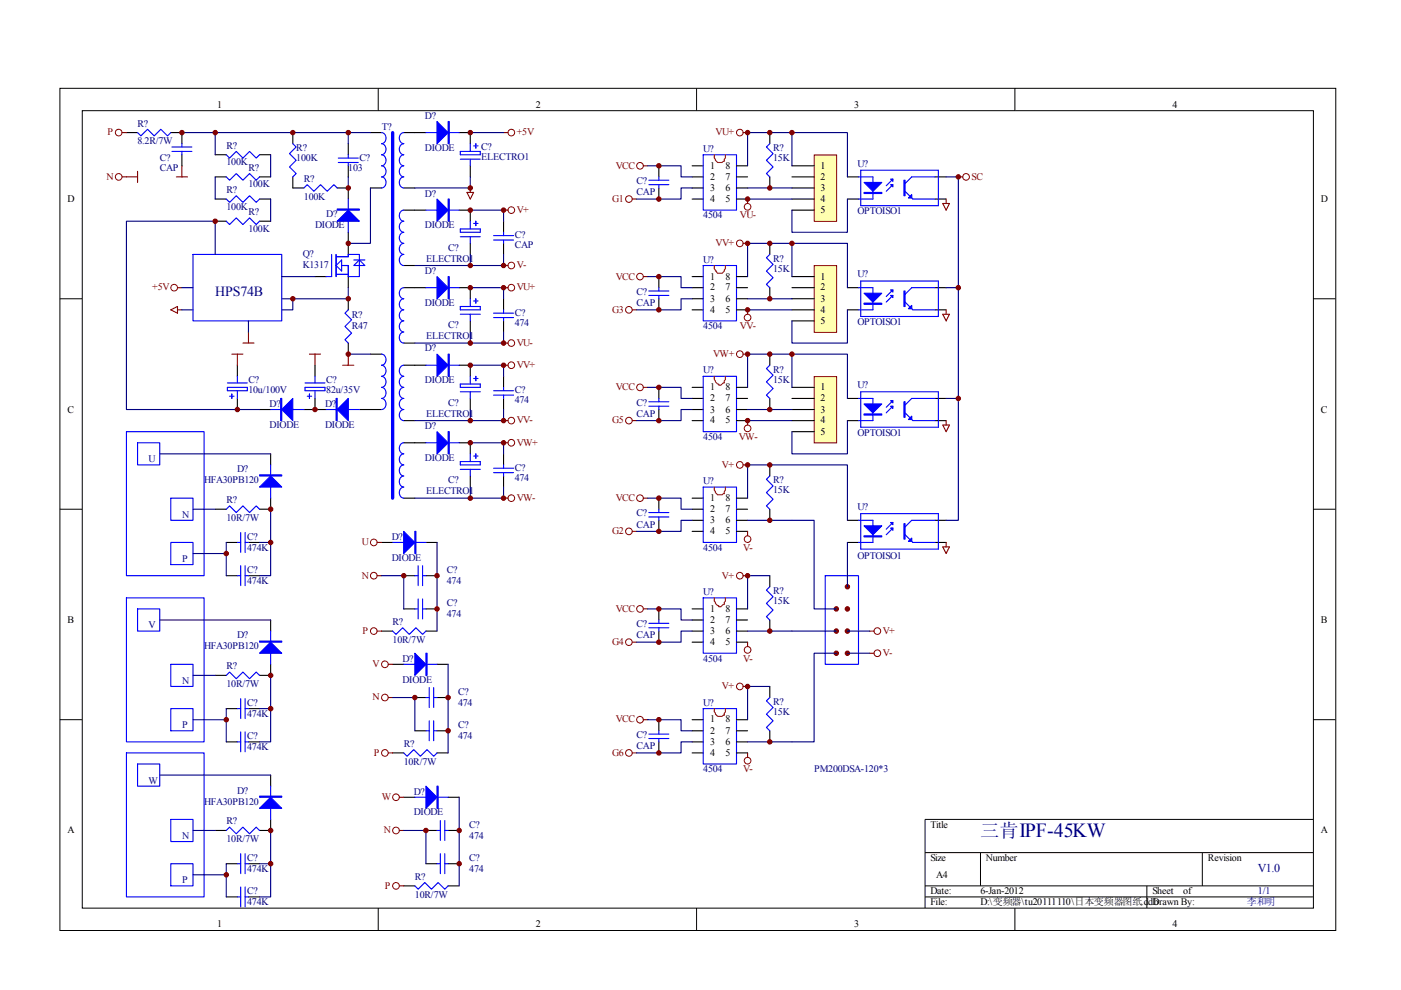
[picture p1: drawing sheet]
<svg xmlns="http://www.w3.org/2000/svg" width="297mm" height="210mm" viewBox="0 0 297 210" stroke-linecap="round" stroke-linejoin="round" font-family="sans-serif">
<g fill="none" stroke="#000" stroke-width=".21">
<path d="M12.7 18.7h270.5v178.6h-270.5zM80.2 18.7v4.7M147.7 18.7v4.7M215.2 18.7v4.7M17.4 23.5h261.1v169h-261.1zM12.7 63.3h4.7M278.4 63.3h4.7M12.7 108h4.7M278.4 108h4.7M12.7 152.6h4.7M278.4 152.6h4.7M278.4 173.7h-82.3v18.8"/>
<path d="M80.2 192.5v4.7M147.7 192.5v4.7M196.1 180.8h82.3M196.1 187.8h82.3M196.1 190.2h82.3M207.9 180.8v7M215.2 192.5v4.7M243.2 187.8v4.7M254.9 180.8v7"/>
</g>
<g fill="none" stroke="#000" stroke-width=".23">
<path d="M26.8 28.1h2.4M36.2 28.1h2.4v2.4M38.6 32.8v2.4M45.6 32.8h2.4M45.6 37.5h2.4M55 32.8h2.4M55 37.5h2.4M62.1 37.5v2.4h2.3M62.1 28.1v2.4M71.5 39.9h2.3v2.3M73.8 30.5v2.3M73.8 35.2v2.3"/>
<path d="M78.5 28.1h2.4M78.5 39.9h2.4M85.6 28.1h4.7M85.6 39.9h2.4M97.4 28.1h2.3v2.4M99.7 35.2v2.3M139.7 35.2v2.3M139.7 39.9v2.3M146.7 39.9h2.4M146.7 37.5h2.4M146.7 35.2h2.4M156.2 39.9h2.3"/>
<path d="M156.2 37.5h2.3M156.2 35.2h2.3M45.6 42.2h2.4M45.6 46.9h2.4M55 42.2h2.4M55 46.9h2.4M66.8 58.6h2.3M73.8 49.3v4.6M73.8 58.6v2.4M85.6 44.6h4.7M85.6 56.3h2.4M97.4 44.6h2.3v2.3"/>
<path d="M99.7 51.6v2.3M106.8 46.9v2.4M106.8 51.6v2.3M146.7 42.2h2.4M156.2 42.2h2.3M50.3 77.4v2.4M66.8 77.4v2.4M73.8 63.3v2.4M73.8 72.7v2.4M78.5 75.1h2.4M85.6 61h4.7M85.6 77.4h4.7"/>
<path d="M85.6 72.7h2.4M97.4 61h2.3v2.3M97.4 77.4h2.3v2.4M99.7 68v2.4M106.8 63.3v2.4M106.8 68v2.4M106.8 79.8v2.3M50.3 84.5v2.3M55 86.8h2.4M64.4 86.8h4.7M66.8 84.5v2.3M76.2 86.8h4.7"/>
<path d="M85.6 93.9h4.7M85.6 89.2h2.4M97.4 93.9h2.3v2.3M99.7 84.5v2.3M106.8 84.5v2.3M106.8 96.2v2.4M85.6 105.6h2.4M99.7 100.9v2.4M106.8 100.9v2.4"/>
</g>
<g fill="none" stroke="#00f" stroke-width=".23">
<path d="M29.2 28.1l.7 .7 1.4-1.4 1.4 1.4 1.4-1.4 1.4 1.4 .7-.7M36.4 31.2h4.3M36.4 32.1h4.3M38.6 30.5v.7M38.6 32.1v.7M48 32.8l.7 .7 1.4-1.4 1.4 1.4 1.4-1.4 1.4 1.4 .7-.7M48 37.5l.7 .7 1.4-1.4 1.4 1.4 1.4-1.4 1.4 1.4 .7-.7M62.1 30.5l.7 .7-1.4 1.4 1.4 1.4-1.4 1.4 1.4 1.4-.7 .7M64.4 39.9l.7-.7 1.5 1.4 1.4-1.4 1.4 1.4 1.4-1.4 .7 .7M71.7 33.5h4.3M71.7 34.5h4.3M73.8 32.8v.7"/>
<path d="M73.8 34.5v.7M80.9 28.1a1.2 1.2 0 0 1 .9 1.2 1.2 1.2 0 0 1-.9 1.2 1.2 1.2 0 0 1 .9 1.1 1.2 1.2 0 0 1-.9 1.2 1.2 1.2 0 0 1 .9 1.2 1.2 1.2 0 0 1-.9 1.2 1.2 1.2 0 0 1 .9 1.1 1.2 1.2 0 0 1-.9 1.2 1.2 1.2 0 0 1 .9 1.2 1.2 1.2 0 0 1-.9 1.2M85.6 28.1a1.2 1.2 0 0 0-.9 1.2 1.2 1.2 0 0 0 .9 1.2 1.21 1.21 0 0 0-.9 1.1 1.21 1.21 0 0 0 .9 1.2 1.2 1.2 0 0 0-.9 1.2 1.2 1.2 0 0 0 .9 1.2 1.2 1.2 0 0 0-.9 1.1 1.2 1.2 0 0 0 .9 1.2 1.2 1.2 0 0 0-.9 1.2 1.2 1.2 0 0 0 .9 1.2M90.3 28.1h7.1M97.6 32.1h4.2v.7h-4.2zM97.6 33.7h4.2M99.7 30.5v1.6M99.7 33.7v1.5M100.4 30.9h1M100.9 30.5v.9M137.6 39.2h4.2M137.6 38.2h4.2"/>
<path d="M139.7 37.5v.7M139.7 39.2v.7M149.1 32.8h7.1v11.8h-7.1zM40.9 53.9h18.8v14.1h-18.8zM48 42.2l.7 .7 1.4-1.4 1.4 1.4 1.4-1.4 1.4 1.4 .7-.7M48 46.9l.7 .7 1.4-1.4 1.4 1.4 1.4-1.4 1.4 1.4 .7-.7M70.3 53.9v4.7h-1.2M71.3 54.4h2.5v-.5h2.4v4.7h-2.4v-2.3h-1.4M71.3 53.9v4.7M71.3 58.2h2.5M71.3 56.3l1.1-1.2v2.4zM73.8 42.2v7.1"/>
<path d="M75 56.3l1.2-1.2 1.2 1.2zM75 55.1h2.4M85.6 44.6a1.2 1.2 0 0 0-.9 1.1 1.2 1.2 0 0 0 .9 1.2 1.21 1.21 0 0 0-.9 1.2 1.21 1.21 0 0 0 .9 1.2 1.2 1.2 0 0 0-.9 1.1 1.2 1.2 0 0 0 .9 1.2 1.2 1.2 0 0 0-.9 1.2 1.2 1.2 0 0 0 .9 1.1 1.2 1.2 0 0 0-.9 1.2 1.2 1.2 0 0 0 .9 1.2M90.3 44.6h7.1M97.6 48.5h4.2v.8h-4.2zM97.6 50.2h4.2M99.7 46.9v1.6M99.7 50.2v1.4M100.4 47.4h1M100.9 46.9v.9M104.6 50h4.3M104.6 50.9h4.3"/>
<path d="M106.8 49.3v.7M106.8 50.9v.7M50.3 79.8v1.4M66.8 79.8v1.4M73.8 65.7l-.7 .7 1.4 1.4-1.4 1.4 1.4 1.4-1.4 1.4 .7 .7M80.9 75.1a1.2 1.2 0 0 1 .9 1.2 1.2 1.2 0 0 1-.9 1.1 1.2 1.2 0 0 1 .9 1.2 1.2 1.2 0 0 1-.9 1.2 1.2 1.2 0 0 1 .9 1.2 1.2 1.2 0 0 1-.9 1.1 1.2 1.2 0 0 1 .9 1.2 1.2 1.2 0 0 1-.9 1.2 1.2 1.2 0 0 1 .9 1.2 1.2 1.2 0 0 1-.9 1.1M85.6 65.7a1.2 1.2 0 0 0-.9 1.2 1.2 1.2 0 0 0 .9 1.1 1.2 1.2 0 0 0-.9 1.2 1.2 1.2 0 0 0 .9 1.2 1.2 1.2 0 0 0-.9 1.2 1.2 1.2 0 0 0 .9 1.1M85.6 61a1.2 1.2 0 0 0-.9 1.2 1.2 1.2 0 0 0 .9 1.1 1.2 1.2 0 0 0-.9 1.2 1.2 1.2 0 0 0 .9 1.2M85.6 77.4a1.21 1.21 0 0 0-.9 1.2 1.21 1.21 0 0 0 .9 1.2 1.2 1.2 0 0 0-.9 1.2 1.2 1.2 0 0 0 .9 1.1 1.2 1.2 0 0 0-.9 1.2 1.2 1.2 0 0 0 .9 1.2 1.2 1.2 0 0 0-.9 1.2 1.2 1.2 0 0 0 .9 1.1 1.2 1.2 0 0 0-.9 1.2 1.2 1.2 0 0 0 .9 1.2M90.3 61h7.1M90.3 77.4h7.1M97.6 65h4.2v.7h-4.2z"/>
<path d="M97.6 66.6h4.2M99.7 63.3v1.7M99.7 66.6v1.4M99.7 79.8v1.6M100.4 63.8h1M100.9 63.3v1M100.9 79.8v.9M104.6 66.4h4.3M104.6 67.3h4.3M106.8 65.7v.7M106.8 67.3v.7M48.2 81.2h4.2"/>
<path d="M48.2 82.1h4.2v.7h-4.2zM48.7 84h.9M49.1 83.5v1M50.3 82.8v1.7M57.4 86.8h7M64.7 82.1h4.2v.7h-4.2zM64.7 81.2h4.2M65.1 84h1M65.6 83.5v1M66.8 82.8v1.7M69.1 86.8h7.1M85.6 96.2a1.2 1.2 0 0 0-.9 1.2 1.2 1.2 0 0 0 .9 1.2 1.2 1.2 0 0 0-.9 1.1 1.2 1.2 0 0 0 .9 1.2 1.2 1.2 0 0 0-.9 1.2 1.2 1.2 0 0 0 .9 1.2 1.2 1.2 0 0 0-.9 1.1 1.2 1.2 0 0 0 .9 1.2"/>
<path d="M85.6 93.9a1.2 1.2 0 0 0-.9 1.2 1.2 1.2 0 0 0 .9 1.1M90.3 93.9h7.1M97.6 81.4h4.2v.7h-4.2zM97.6 97.9h4.2v.7h-4.2zM97.6 83.1h4.2M97.6 99.5h4.2M99.7 83.1v1.4M99.7 96.2v1.7M99.7 99.5v1.4M100.4 80.3h1M100.4 96.7h1M100.9 96.2v1"/>
<path d="M104.6 82.8h4.3M104.6 99.3h4.3M104.6 83.8h4.3M106.8 82.1v.7M106.8 83.8v.7M106.8 98.6v.7M104.6 100.2h4.3M106.8 100.2v.7"/>
</g>
<g fill="#00f" stroke="#00f" stroke-width=".23">
<path d="M71.5 46.9l2.3-2.3 2.4 2.3z"/>
<path d="M71.5 86.8l2.3-2.3v4.7z"/>
<path d="M62.1 84.5v4.7l-2.4-2.4z"/>
<path d="M92.7 25.8l2.3 2.3-2.3 2.4z"/>
<path d="M92.7 42.2l2.3 2.4-2.3 2.3z"/>
<path d="M92.7 58.6l2.3 2.4-2.3 2.3z"/>
<path d="M92.7 75.1l2.3 2.3-2.3 2.4z"/>
<path d="M92.7 91.5l2.3 2.4-2.3 2.3z"/>
<path d="M71.5 44.3h4.7v.3h-4.7z" fill-rule="evenodd"/>
<path d="M71.3 84.5h.2v4.7h-.2z" fill-rule="evenodd"/>
<path d="M59.5 84.5h.2v4.7h-.2z" fill-rule="evenodd"/>
<path d="M95 25.8h.2v4.7h-.2z" fill-rule="evenodd"/>
<path d="M95 42.2h.2v4.7h-.2z" fill-rule="evenodd"/>
<path d="M95 58.6h.2v4.7h-.2z" fill-rule="evenodd"/>
<path d="M95 75.1h.2v4.7h-.2z" fill-rule="evenodd"/>
<path d="M95 91.5h.2v4.7h-.2z" fill-rule="evenodd"/>
</g>
<g fill="none" stroke="#800000" stroke-width=".21">
<circle cx="25.2" cy="37.5" r=".71"/>
<circle cx="25.2" cy="28.1" r=".71"/>
<circle cx="108.4" cy="28.1" r=".7"/>
<circle cx="135.7" cy="35.2" r=".71"/>
<circle cx="108.4" cy="44.6" r=".7"/>
<circle cx="108.4" cy="56.3" r=".7"/>
<circle cx="133.3" cy="42.2" r=".7"/>
<circle cx="36.9" cy="61" r=".71"/>
<circle cx="108.4" cy="72.7" r=".7"/>
<circle cx="108.4" cy="77.4" r=".7"/>
<circle cx="108.4" cy="61" r=".7"/>
<circle cx="108.4" cy="93.9" r=".7"/>
<circle cx="108.4" cy="89.2" r=".7"/>
<circle cx="108.4" cy="105.6" r=".7"/>
</g>
<g fill="none" stroke="#800000" stroke-width=".23">
<path d="M25.9 28.1h.9M25.9 37.5h3.3M29.2 36.3v2.4M37.4 37.5h2.3M38.6 35.2v2.3M99.7 39.9v.9M106.8 28.1h.9M136.4 35.2h.9M99 40.8h1.4l-.7 1.4zM106.8 44.6h.9M106.8 56.3h.9M134 42.2h1"/>
<path d="M36.2 65.7l1.4-.7v1.4zM37.6 65.7h1M37.6 61h1M49.1 75.1h2.4M50.3 75.1v2.3M51.5 72.7h2.4M52.7 70.4v2.3M65.6 75.1h2.4M66.8 75.1v2.3M72.7 77.4h2.3M73.8 75.1v2.3M106.8 77.4h.9"/>
<path d="M106.8 72.7h.9M106.8 61h.9M106.8 89.2h.9M106.8 93.9h.9M106.8 105.6h.9"/>
</g>
<g fill="none" stroke="#000080" stroke-width=".23">
<path d="M38.6 28.1h39.9M45.6 28.1v4.7M45.6 37.5v4.7M57.4 32.8v4.7M73.8 28.1v2.4M73.8 37.5v2.4M78.5 39.9v11.7h-4.7M99.7 37.5v2.4h-11.7M99.7 28.1h7.1M137.3 35.2h7.1v2.3h2.3M146.7 39.9h-2.3v2.3h-9.4M45.6 53.9v-7h-18.8v39.9h28.2"/>
<path d="M57.4 42.2v4.7M59.7 58.6h7.1M99.7 44.6h7.1v2.3M99.7 53.9v2.4M106.8 53.9v2.4h-18.8M38.6 61h2.3M38.6 65.7h2.3M52.7 68v2.4M62.1 63.3v2.4h-2.4M73.8 61v2.3h-14.1M73.8 75.1h4.7M99.7 77.4h7.1v2.4"/>
<path d="M99.7 61h7.1v2.3M99.7 70.4v2.3M106.8 70.4v2.3h-18.8M99.7 93.9h7.1v2.3M99.7 86.8v2.4M106.8 86.8v2.4h-18.8M99.7 103.3v2.3M106.8 103.3v2.3h-18.8"/>
</g>
<g fill="#800000" stroke="#800000" stroke-width=".21">
<circle cx="38.6" cy="28.1" r=".47"/>
<circle cx="62.1" cy="28.1" r=".47"/>
<circle cx="73.8" cy="28.1" r=".47"/>
<circle cx="73.8" cy="39.9" r=".47"/>
<circle cx="73.8" cy="51.6" r=".47"/>
<circle cx="73.8" cy="63.3" r=".47"/>
<circle cx="62.1" cy="63.3" r=".47"/>
<circle cx="45.6" cy="28.1" r=".47"/>
<circle cx="45.6" cy="46.9" r=".47"/>
<circle cx="66.8" cy="86.8" r=".47"/>
<circle cx="50.3" cy="86.8" r=".47"/>
<circle cx="73.8" cy="75.1" r=".47"/>
<circle cx="99.7" cy="28.1" r=".47"/>
<circle cx="99.7" cy="39.9" r=".47"/>
<circle cx="106.8" cy="105.6" r=".47"/>
<circle cx="106.8" cy="93.9" r=".47"/>
<circle cx="99.7" cy="93.9" r=".47"/>
<circle cx="99.7" cy="105.6" r=".47"/>
<circle cx="106.8" cy="89.2" r=".47"/>
<circle cx="106.8" cy="77.4" r=".47"/>
<circle cx="99.7" cy="77.4" r=".47"/>
<circle cx="99.7" cy="89.2" r=".47"/>
<circle cx="106.8" cy="72.7" r=".47"/>
<circle cx="106.8" cy="61" r=".47"/>
<circle cx="99.7" cy="61" r=".47"/>
<circle cx="99.7" cy="44.6" r=".47"/>
<circle cx="106.8" cy="44.6" r=".47"/>
<circle cx="106.8" cy="56.3" r=".47"/>
<circle cx="99.7" cy="56.3" r=".47"/>
<circle cx="99.7" cy="72.7" r=".47"/>
<circle cx="139.7" cy="35.2" r=".47"/>
<circle cx="139.7" cy="42.2" r=".47"/>
</g>
<path d="M83.2 28.1v77.5" fill="none" stroke="#00f" stroke-width=".71"/>
<path d="M151.4 32.8v.7l.3 .2a1 1 0 0 0 1.6 .5h.3v-.5l.2-.2v-.7" fill="none" stroke="#f00" stroke-width=".23"/>
<path d="M172.7 32.9h4.7v14h-4.7z" fill="#ffffb0"/>
<g fill="none" stroke="#800000" stroke-width=".21">
<path d="M172.6 32.9h4.8v14h-4.8z"/>
<circle cx="156.9" cy="28.1" r=".7"/>
<circle cx="135.7" cy="58.6" r=".71"/>
<circle cx="158.5" cy="43.9" r=".7"/>
<circle cx="133.3" cy="65.7" r=".71"/>
</g>
<g fill="none" stroke="#000" stroke-width=".23">
<path d="M163.2 28.1v2.4M163.2 37.5v2.4M167.9 35.2h4.7M167.9 37.5h4.7M167.9 39.9h4.7M179.7 37.5h2.3M198.2 37.5h2.4M139.7 58.6v2.4M146.7 58.6h2.4M156.2 58.6h2.3M167.9 42.2h4.7M167.9 44.6h4.7"/>
<path d="M179.7 42.2h2.3M198.2 42.2h2.4M139.7 63.3v2.4M146.7 61h2.4M146.7 63.3h2.4M146.7 65.7h2.4M156.2 61h2.3M156.2 63.3h2.3M156.2 65.7h2.3"/>
</g>
<path d="M163.2 30.5l-.7 .7 1.4 1.4-1.4 1.4 1.4 1.4-1.4 1.4 .7 .7M182 37.5h3.1v4.7h-3.1M182.5 36.1h16.5v7.5h-16.5zM189.3 39.2l-1.4 1.4M189.3 38l-1.4 1.4M198.2 37.5h-4.9l-1.4 1.4M149.1 56.3h7.1v11.7h-7.1zM191.9 40.6l1.6 1.6h4.7M137.6 62.6h4.2M137.6 61.7h4.2M139.7 61v.7M139.7 62.6v.7" fill="none" stroke="#00f" stroke-width=".23"/>
<g fill="#00f" stroke="#00f" stroke-width=".23">
<path d="M183.2 38.7h3.8l-1.9 1.9z"/>
<path d="M188.8 38h.5v.4z"/>
<path d="M188.8 39.2h.5v.4z"/>
<path d="M192.6 42l.7-.7v.7z"/>
<path d="M183.2 40.8h3.8v.2h-3.8z" fill-rule="evenodd"/>
<path d="M191.7 38.2h.2v3.3h-.2z" fill-rule="evenodd"/>
</g>
<path d="M158.5 35.2v-7.1h9.4v7.1M158.5 39.9h9.4M167.9 28.1h11.8v9.4M137.3 58.6h7.1v2.4h2.3M158.5 42.2h9.4M179.7 42.2v7.1h-11.8v-4.7M146.7 63.3h-2.3v2.4h-9.4" fill="none" stroke="#000080" stroke-width=".23"/>
<g fill="#800000" stroke="#800000" stroke-width=".21">
<circle cx="163.2" cy="28.1" r=".47"/>
<circle cx="167.9" cy="28.1" r=".47"/>
<circle cx="163.2" cy="39.9" r=".47"/>
<circle cx="158.5" cy="28.1" r=".47"/>
<circle cx="158.5" cy="42.2" r=".47"/>
</g>
<path d="M157.6 28.1h.9M136.4 58.6h.9M158.5 42.2v.9M134 65.7h1" fill="none" stroke="#800000" stroke-width=".23"/>
<path d="M151.4 56.3v.7l.3 .5h.2v.2a1 1 0 0 0 1.7-.5l.2-.2v-.7" fill="none" stroke="#f00" stroke-width=".23"/>
<path d="M172.7 56.4h4.7v14.1h-4.7z" fill="#ffffb0"/>
<g fill="none" stroke="#800000" stroke-width=".21">
<path d="M172.6 56.3h4.8v14.2h-4.8z"/>
<circle cx="156.9" cy="51.6" r=".71"/>
<circle cx="158.5" cy="67.3" r=".7"/>
<circle cx="133.3" cy="89.2" r=".7"/>
<circle cx="135.7" cy="82.1" r=".71"/>
</g>
<g fill="none" stroke="#000" stroke-width=".23">
<path d="M163.2 51.6v2.3M167.9 58.6h4.7M163.2 61v2.3M167.9 61h4.7M167.9 63.3h4.7M167.9 65.7h4.7M167.9 68h4.7M179.7 61h2.3M179.7 65.7h2.3M198.2 61h2.4M198.2 65.7h2.4M139.7 82.1v2.4"/>
<path d="M139.7 86.8v2.4M146.7 82.1h2.4M146.7 84.5h2.4M146.7 86.8h2.4M146.7 89.2h2.4M156.2 82.1h2.3M156.2 84.5h2.3M156.2 86.8h2.3M156.2 89.2h2.3"/>
</g>
<path d="M163.2 53.9l-.7 .8 1.4 1.4-1.4 1.4 1.4 1.4-1.4 1.4 .7 .7M182.5 59.6h16.5v7.5h-16.5zM149.1 79.8h7.1v11.7h-7.1zM182 61h3.1v4.7h-3.1M189.3 62.6l-1.4 1.4M189.3 61.5l-1.4 1.4M191.9 64l1.6 1.7h4.7M198.2 61h-4.9l-1.4 1.4M137.6 86.1h4.2M137.6 85.2h4.2M139.7 84.5v.7M139.7 86.1v.7" fill="none" stroke="#00f" stroke-width=".23"/>
<g fill="#00f" stroke="#00f" stroke-width=".23">
<path d="M183.2 62.2h3.8l-1.9 1.8z"/>
<path d="M188.8 61.5h.5v.4z"/>
<path d="M188.8 62.6h.5v.5z"/>
<path d="M193.3 64.8v.7h-.7z"/>
<path d="M183.2 64.3h3.8v.2h-3.8z" fill-rule="evenodd"/>
<path d="M191.7 61.7h.2v3.3h-.2z" fill-rule="evenodd"/>
</g>
<path d="M158.5 58.6v-7h9.4v7M167.9 51.6h11.8v9.4M158.5 65.7h9.4M158.5 63.3h9.4M179.7 65.7v7h-11.8v-4.7M137.3 82.1h7.1v2.4h2.3M146.7 86.8h-2.3v2.4h-9.4" fill="none" stroke="#000080" stroke-width=".23"/>
<path d="M157.6 51.6h.9M158.5 65.7v.9M134 89.2h1M136.4 82.1h.9" fill="none" stroke="#800000" stroke-width=".23"/>
<g fill="#800000" stroke="#800000" stroke-width=".21">
<circle cx="139.7" cy="58.6" r=".47"/>
<circle cx="139.7" cy="65.7" r=".47"/>
<circle cx="163.2" cy="63.3" r=".47"/>
<circle cx="163.2" cy="51.6" r=".47"/>
<circle cx="167.9" cy="51.6" r=".47"/>
</g>
<path d="M151.4 79.8v.7l.3 .2a.83 .83 0 0 0 .7 .7v.3a.74 .74 0 0 0 .9-.5h.3v-.5l.2-.2v-.7" fill="none" stroke="#f00" stroke-width=".23"/>
<path d="M172.7 79.9h4.7v14h-4.7z" fill="#ffffb0"/>
<g fill="none" stroke="#800000" stroke-width=".21">
<path d="M172.6 79.9h4.8v14h-4.8z"/>
<circle cx="204.8" cy="37.5" r=".71"/>
<circle cx="156.9" cy="75.1" r=".7"/>
<circle cx="156.9" cy="98.6" r=".71"/>
<circle cx="158.5" cy="90.8" r=".7"/>
<circle cx="79.3" cy="115" r=".71"/>
<circle cx="133.3" cy="112.7" r=".71"/>
<circle cx="135.7" cy="105.6" r=".71"/>
<circle cx="158.5" cy="114.3" r=".7"/>
<circle cx="79.3" cy="133.8" r=".71"/>
<circle cx="79.3" cy="122.1" r=".71"/>
<circle cx="133.3" cy="136.2" r=".7"/>
<circle cx="135.7" cy="129.1" r=".71"/>
<circle cx="156.9" cy="122.1" r=".7"/>
<circle cx="158.5" cy="137.8" r=".71"/>
<circle cx="186" cy="133.8" r=".71"/>
<circle cx="186" cy="138.5" r=".71"/>
<circle cx="81.6" cy="159.6" r=".71"/>
<circle cx="81.6" cy="140.8" r=".71"/>
<circle cx="81.6" cy="147.9" r=".7"/>
<circle cx="133.3" cy="159.6" r=".71"/>
<circle cx="135.7" cy="152.6" r=".71"/>
<circle cx="156.9" cy="145.5" r=".71"/>
<circle cx="84" cy="176.1" r=".71"/>
<circle cx="84" cy="169" r=".71"/>
<circle cx="158.5" cy="161.3" r=".7"/>
<circle cx="84" cy="187.8" r=".71"/>
</g>
<g fill="none" stroke="#000" stroke-width=".23">
<path d="M163.2 75.1v2.3M57.4 96.2v2.4M163.2 84.5v2.3M163.2 98.6v2.3M167.9 82.1h4.7M167.9 84.5h4.7M167.9 86.8h4.7M167.9 89.2h4.7M167.9 91.5h4.7M179.7 84.5h2.3M179.7 89.2h2.3M198.2 84.5h2.4"/>
<path d="M198.2 89.2h2.4M45.6 108h2.4M48 115h2.3M52.7 115h2.3M57.4 105.6v2.4h-2.4M80.9 115h2.3M90.3 115h2.4M139.7 105.6v2.4M139.7 110.3v2.4M146.7 105.6h2.4M146.7 108h2.4M146.7 110.3h2.4"/>
<path d="M146.7 112.7h2.4M156.2 105.6h2.3M156.2 108h2.3M156.2 110.3h2.3M156.2 112.7h2.3M163.2 108v2.3M179.7 110.3h2.3M179.7 115h2.3M198.2 110.3h2.4M198.2 115h2.4M48 122.1h2.3M52.7 122.1h2.3"/>
<path d="M57.4 131.5v2.3M80.9 133.8h2.3M85.6 129.1h2.4M85.6 122.1h2.4M90.3 129.1h2.4M90.3 133.8h2.4M90.3 122.1h2.4M139.7 129.1v2.4M139.7 133.8v2.4M146.7 129.1h2.4M146.7 131.5h2.4M146.7 133.8h2.4"/>
<path d="M146.7 136.2h2.4M156.2 129.1h2.3M156.2 131.5h2.3M156.2 133.8h2.3M156.2 136.2h2.3M163.2 122.1v2.3M163.2 131.5v2.3M45.6 143.2h2.4M48 157.3h2.3M48 150.2h2.3M52.7 157.3h2.3M52.7 150.2h2.3"/>
<path d="M57.4 140.9v2.3h-2.4M83.2 159.6h2.4M83.2 140.9h2.4M88 154.9h2.3M88 147.9h2.3M92.7 154.9h2.3M92.7 159.6h2.3M92.7 140.9h2.3M92.7 147.9h2.3M139.7 152.6v2.3M139.7 157.3v2.3M146.7 152.6h2.4"/>
<path d="M146.7 154.9h2.4M146.7 157.3h2.4M146.7 159.6h2.4M156.2 152.6h2.3M156.2 154.9h2.3M156.2 157.3h2.3M156.2 159.6h2.3M163.2 145.5v2.4M163.2 154.9v2.4M45.6 176.1h2.4M57.4 164.3v2.4M57.4 173.7v2.4h-2.4"/>
<path d="M85.6 169h2.4M90.3 176.1h2.4M95 176.1h2.4M95 169h2.4M48 183.1h2.3M48 190.2h2.3M52.7 183.1h2.3M52.7 190.2h2.3M85.6 187.8h2.4M90.3 183.1h2.4M95 183.1h2.4M95 187.8h2.4"/>
</g>
<g fill="none" stroke="#00f" stroke-width=".23">
<path d="M163.2 77.4l-.7 .7 1.4 1.4-1.4 1.5 1.4 1.4-1.4 1.4 .7 .7M26.8 91.5h16.5v30.6h-16.5zM29.2 93.9h4.7v4.7h-4.7zM57.4 98.6v7M182 84.5h3.1v4.7h-3.1M182.5 83.1h16.5v7.5h-16.5zM189.3 86.1l-1.4 1.4M189.3 85l-1.4 1.4M191.9 87.5l1.6 1.7h4.7M198.2 84.5h-4.9l-1.4 1.4M36.2 115h4.7v4.7h-4.7zM36.2 105.6h4.7v4.7h-4.7z"/>
<path d="M48 108l.7-.7 1.4 1.4 1.4-1.4 1.4 1.4 1.4-1.4 .7 .7M50.3 115h.7M51 112.9v4.2M51 119.9v4.3M52 115h.7M52 112.9v4.2M52 119.9v4.3M83.2 115h7.1M88.7 119.9v4.3M89.6 119.9v4.3M137.6 109.6h4.2M137.6 108.7h4.2"/>
<path d="M139.7 108v.7M139.7 109.6v.7M149.1 103.3h7.1v11.7h-7.1zM163.2 100.9l-.7 .7 1.4 1.4-1.4 1.4 1.4 1.5-1.4 1.4 .7 .7M182 110.3h3.1v4.7h-3.1M182.5 108.9h16.5v7.5h-16.5zM189.3 112l-1.4 1.4M189.3 110.8l-1.4 1.4M191.9 113.4l1.6 1.6h4.7M198.2 110.3h-4.9l-1.4 1.4M26.8 126.8h16.5v30.5h-16.5zM29.2 129.1h4.7v4.7h-4.7z"/>
<path d="M50.3 122.1h.7M52 122.1h.7M57.4 133.8v7.1M83.2 133.8l.8 .7 1.4-1.4 1.4 1.4 1.4-1.4 1.4 1.4 .7-.7M88 122.1h.7M88 129.1h.7M88.7 127v4.2M89.6 122.1h.7M89.6 127v4.2M89.6 129.1h.7M137.6 133.1h4.2M137.6 132.2h4.2"/>
<path d="M139.7 131.5v.7M139.7 133.1v.7M149.1 126.8h7.1v11.7h-7.1zM163.2 124.4l-.7 .7 1.4 1.4-1.4 1.4 1.4 1.4-1.4 1.5 .7 .7M175 122.1h7v18.8h-7zM26.8 159.6h16.5v30.6h-16.5zM36.2 150.2h4.7v4.7h-4.7zM36.2 140.9h4.7v4.6h-4.7zM48 143.2l.7-.7 1.4 1.4 1.4-1.4 1.4 1.4 1.4-1.4 .7 .7M50.3 150.2h.7M50.3 157.3h.7M51 148.1v4.3"/>
<path d="M51 155.2v4.2M52 148.1v4.3M52 155.2v4.2M52 150.2h.7M52 157.3h.7M85.6 159.6l.7 .7 1.4-1.4 1.4 1.4 1.4-1.4 1.4 1.4 .8-.7M85.6 140.9h7.1M90.3 147.9h.7M90.3 154.9h.7M91 145.8v4.2M91 152.8v4.3M91.9 147.9h.8"/>
<path d="M91.9 145.8v4.2M91.9 152.8v4.3M91.9 154.9h.8M137.6 156.6h4.2M137.6 155.6h4.2M139.7 154.9v.7M139.7 156.6v.7M149.1 150.2h7.1v11.8h-7.1zM163.2 147.9l-.7 .7 1.4 1.4-1.4 1.4 1.4 1.4-1.4 1.4 .7 .7M29.2 162h4.7v4.7h-4.7zM36.2 173.7h4.7v4.7h-4.7zM48 176.1l.7-.7 1.4 1.4 1.4-1.4 1.4 1.4 1.4-1.4 .7 .7"/>
<path d="M57.4 166.7v7M88 169h7M92.7 176.1h.7M93.4 174v4.2M94.3 176.1h.7M94.3 174v4.2M36.2 183.1h4.7v4.7h-4.7zM50.3 183.1h.7M50.3 190.2h.7M51 181v4.2M51 188.1v4.2M52 181v4.2"/>
<path d="M52 188.1v4.2M52 183.1h.7M52 190.2h.7M88 187.8l.7 .7 1.4-1.4 1.4 1.4 1.4-1.4 1.4 1.4 .7-.7M92.7 183.1h.7M93.4 181v4.2M94.3 183.1h.7M94.3 181v4.2"/>
</g>
<g fill="#00f" stroke="#00f" stroke-width=".23">
<path d="M183.2 85.7h3.8l-1.9 1.8z"/>
<path d="M188.8 85h.5v.4z"/>
<path d="M188.8 86.1h.5v.5z"/>
<path d="M193.3 88.2v.7h-.7z"/>
<path d="M183.2 111.5h3.8l-1.9 1.9z"/>
<path d="M188.8 110.8h.5v.5z"/>
<path d="M188.8 112h.5v.4z"/>
<path d="M192.6 114.8l.7-.7v.7z"/>
<path d="M55 103.3l2.4-2.4 2.3 2.4z"/>
<path d="M55 138.5l2.4-2.3 2.3 2.3z"/>
<path d="M55 171.4l2.4-2.4 2.3 2.4z"/>
<path d="M85.6 112.7l2.4 2.3-2.4 2.4z"/>
<path d="M88 138.5l2.3 2.4-2.3 2.3z"/>
<path d="M90.3 166.7l2.4 2.3-2.4 2.4z"/>
<path d="M183.2 87.8h3.8v.2h-3.8z" fill-rule="evenodd"/>
<path d="M191.7 85.2h.2v3.3h-.2z" fill-rule="evenodd"/>
<path d="M183.2 113.6h3.8v.2h-3.8z" fill-rule="evenodd"/>
<path d="M191.7 111h.2v3.3h-.2z" fill-rule="evenodd"/>
<path d="M55 100.7h4.7v.2h-4.7z" fill-rule="evenodd"/>
<path d="M55 135.9h4.7v.3h-4.7z" fill-rule="evenodd"/>
<path d="M55 168.8h4.7v.2h-4.7z" fill-rule="evenodd"/>
<path d="M88 112.7h.2v4.7h-.2z" fill-rule="evenodd"/>
<path d="M90.3 138.5h.2v4.7h-.2z" fill-rule="evenodd"/>
<path d="M92.7 166.7h.2v4.7h-.2z" fill-rule="evenodd"/>
</g>
<g fill="none" stroke="#000080" stroke-width=".23">
<path d="M200.6 37.5h2.6v72.8h-2.6M167.9 75.1h11.8v9.4M200.6 61h2.6M33.9 96.2h23.5M158.5 82.1v-7h9.4v7M158.5 89.2h9.4M158.5 86.8h9.4M179.7 89.2v7h-11.8v-4.7M200.6 84.5h2.6M40.9 108h4.7M40.9 117.4h7.1M48 115v7.1"/>
<path d="M55 115h2.4M57.4 108v14.1h-2.4M92.7 115v18.8M137.3 105.6h7.1v2.4h2.3M146.7 110.3h-2.3v2.4h-9.4M158.5 110.3h14.1v18.8h4.7M158.5 105.6v-7h21.2v11.7M179.7 115v9.4M33.9 131.5h23.5M80.9 122.1h4.7v7M137.3 129.1h7.1v2.4h2.3M146.7 133.8h-2.3v2.4h-9.4"/>
<path d="M158.5 133.8h18.8M163.2 122.1h-4.7v7M177.3 138.5h-4.7v18.8h-14.1M179.7 133.8h4.7M179.7 138.5h4.7M40.9 143.2h4.7M40.9 152.6h7.1M48 150.2v7.1M55 150.2h2.4M57.4 143.2v14.1h-2.4M83.2 147.9h4.8v7M95 140.9v18.7"/>
<path d="M137.3 152.6h7.1v2.3h2.3M146.7 157.3h-2.3v2.3h-9.4M163.2 145.5h-4.7v7.1M33.9 164.3h23.5M40.9 176.1h4.7M57.4 176.1v14.1h-2.4M85.6 176.1h4.7v7M97.4 169v18.8M40.9 185.5h7.1M48 183.1v7.1M55 183.1h2.4"/>
</g>
<g fill="none" stroke="#800000" stroke-width=".23">
<path d="M203.2 37.5h.9M199.9 43.1h1.4l-.7 1.5zM200.6 42.2v.9M157.6 75.1h.9M199.9 66.6h1.4l-.7 1.4zM200.6 65.7v.9M157.6 98.6h.9M158.5 89.2v.9M199.9 90.1h1.4l-.7 1.4zM200.6 89.2v.9M80 115h.9M134 112.7h1"/>
<path d="M136.4 105.6h.9M158.5 112.7v.9M199.9 116h1.4l-.7 1.4zM200.6 115v1M80 122.1h.9M80 133.8h.9M134 136.2h1M136.4 129.1h.9M157.6 122.1h.9M158.5 136.2v.9M184.4 133.8h.9M184.4 138.5h.9"/>
<path d="M82.3 159.6h.9M82.3 140.9h.9M82.3 147.9h.9M134 159.6h1M136.4 152.6h.9M157.6 145.5h.9M158.5 159.6v1M84.7 169h.9M84.7 176.1h.9M84.7 187.8h.9"/>
</g>
<g fill="#800000" stroke="#800000" stroke-width=".21">
<circle cx="139.7" cy="82.1" r=".47"/>
<circle cx="139.7" cy="89.2" r=".47"/>
<circle cx="163.2" cy="86.8" r=".47"/>
<circle cx="163.2" cy="75.1" r=".47"/>
<circle cx="167.9" cy="75.1" r=".47"/>
<circle cx="139.7" cy="105.6" r=".47"/>
<circle cx="139.7" cy="112.7" r=".47"/>
<circle cx="163.2" cy="110.3" r=".47"/>
<circle cx="139.7" cy="129.1" r=".47"/>
<circle cx="139.7" cy="136.2" r=".47"/>
<circle cx="163.2" cy="133.8" r=".47"/>
<circle cx="139.7" cy="152.6" r=".47"/>
<circle cx="139.7" cy="159.6" r=".47"/>
<circle cx="163.2" cy="157.3" r=".47"/>
<circle cx="158.5" cy="51.6" r=".47"/>
<circle cx="158.5" cy="65.7" r=".47"/>
<circle cx="158.5" cy="75.1" r=".47"/>
<circle cx="158.5" cy="89.2" r=".47"/>
<circle cx="177.3" cy="129.1" r=".47"/>
<circle cx="177.3" cy="138.5" r=".47"/>
<circle cx="177.3" cy="133.8" r=".47"/>
<circle cx="179.7" cy="124.4" r=".47"/>
<circle cx="179.7" cy="129.1" r=".47"/>
<circle cx="179.7" cy="133.8" r=".47"/>
<circle cx="179.7" cy="138.5" r=".47"/>
<circle cx="163.2" cy="98.6" r=".47"/>
<circle cx="203.2" cy="61" r=".47"/>
<circle cx="203.2" cy="84.5" r=".47"/>
<circle cx="203.2" cy="37.5" r=".47"/>
<circle cx="158.5" cy="98.6" r=".47"/>
<circle cx="158.5" cy="122.1" r=".47"/>
<circle cx="158.5" cy="145.5" r=".47"/>
<circle cx="57.4" cy="108" r=".47"/>
<circle cx="57.4" cy="115" r=".47"/>
<circle cx="48" cy="117.4" r=".47"/>
<circle cx="57.4" cy="143.2" r=".47"/>
<circle cx="57.4" cy="150.2" r=".47"/>
<circle cx="48" cy="152.6" r=".47"/>
<circle cx="57.4" cy="176.1" r=".47"/>
<circle cx="57.4" cy="183.1" r=".47"/>
<circle cx="48" cy="185.5" r=".47"/>
<circle cx="92.7" cy="122.1" r=".47"/>
<circle cx="92.7" cy="129.1" r=".47"/>
<circle cx="85.6" cy="122.1" r=".47"/>
<circle cx="95" cy="147.9" r=".47"/>
<circle cx="88" cy="147.9" r=".47"/>
<circle cx="95" cy="154.9" r=".47"/>
<circle cx="97.4" cy="176.1" r=".47"/>
<circle cx="90.3" cy="176.1" r=".47"/>
<circle cx="97.4" cy="183.1" r=".47"/>
</g>
<path d="M151.4 103.3v.7l.3 .2a1 1 0 0 0 1.6 .5h.3v-.5l.2-.2v-.7M151.4 126.8v.7l.3 .2a.83 .83 0 0 0 .7 .7v.2a.74 .74 0 0 0 .9-.4h.3v-.5l.2-.2v-.7M151.4 150.2v.7l.3 .3a1 1 0 0 0 1.6 .5h.3v-.5l.2-.3v-.7" fill="none" stroke="#f00" stroke-width=".23"/>
<text font-size="4" fill="#000080" x="207.9" y="177.4">三肯IPF-45KW</text>
<text font-size="3" fill="#000080" x="45.6" y="62.7">HPS74B</text>
<text font-size="2.5" fill="#000080" x="266.7" y="184.8">V1.0</text>
<g font-size="2.1">
<text x="46.1" y="22.9">1</text>
<text x="113.6" y="22.9">2</text>
<text x="181.1" y="22.9">3</text>
<text x="248.6" y="22.9">4</text>
<text x="150.5" y="35.7">1</text>
<text x="153.8" y="35.7">8</text>
<text x="174" y="35.7">1</text>
<text x="150.5" y="38.1">2</text>
<text x="150.5" y="40.5">3</text>
<text x="153.8" y="40.5">6</text>
<text x="153.8" y="38.1">7</text>
<text x="174" y="38.1">2</text>
<text x="174" y="40.5">3</text>
<text x="14.3" y="42.8">D</text>
<text x="150.5" y="42.8">4</text>
<text x="153.8" y="42.8">5</text>
<text x="174" y="42.8">4</text>
<text x="174" y="45.1">5</text>
<text x="280.1" y="42.8">D</text>
<text x="150.5" y="59.3">1</text>
<text x="153.8" y="59.3">8</text>
<text x="174" y="59.3">1</text>
<text x="150.5" y="61.6">2</text>
<text x="150.5" y="63.9">3</text>
<text x="153.8" y="63.9">6</text>
<text x="153.8" y="61.6">7</text>
<text x="174" y="61.6">2</text>
<text x="174" y="63.9">3</text>
<text x="150.5" y="66.3">4</text>
<text x="153.8" y="66.3">5</text>
<text x="174" y="66.3">4</text>
<text x="174" y="68.7">5</text>
<text x="150.5" y="82.7">1</text>
<text x="153.8" y="82.7">8</text>
<text x="174" y="82.7">1</text>
<text x="14.3" y="87.5">C</text>
<text x="150.5" y="85.1">2</text>
<text x="150.5" y="87.5">3</text>
<text x="150.5" y="89.8">4</text>
<text x="153.8" y="89.8">5</text>
<text x="153.8" y="87.5">6</text>
<text x="153.8" y="85.1">7</text>
<text x="174" y="85.1">2</text>
<text x="174" y="87.5">3</text>
<text x="174" y="89.8">4</text>
<text x="280.1" y="87.5">C</text>
<text x="174" y="92.1">5</text>
<text x="150.5" y="106.2">1</text>
<text x="153.8" y="106.2">8</text>
<text x="150.5" y="108.6">2</text>
<text x="150.5" y="110.9">3</text>
<text x="150.5" y="113.3">4</text>
<text x="153.8" y="113.3">5</text>
<text x="153.8" y="110.9">6</text>
<text x="153.8" y="108.6">7</text>
<text x="150.5" y="129.7">1</text>
<text x="153.8" y="129.7">8</text>
<text x="14.3" y="132.1">B</text>
<text x="150.5" y="132.1">2</text>
<text x="150.5" y="134.4">3</text>
<text x="150.5" y="136.8">4</text>
<text x="153.8" y="136.8">5</text>
<text x="153.8" y="134.4">6</text>
<text x="153.8" y="132.1">7</text>
<text x="280.1" y="132.1">B</text>
<text x="150.5" y="153.2">1</text>
<text x="150.5" y="155.5">2</text>
<text x="153.8" y="155.5">7</text>
<text x="153.8" y="153.2">8</text>
<text x="150.5" y="157.9">3</text>
<text x="150.5" y="160.3">4</text>
<text x="153.8" y="160.3">5</text>
<text x="153.8" y="157.9">6</text>
<text x="14.3" y="176.7">A</text>
<text x="197.3" y="175.5">Title</text>
<text x="280.1" y="176.7">A</text>
<text x="197.3" y="182.6">Size</text>
<text x="209" y="182.6">Number</text>
<text x="256.1" y="182.6">Revision</text>
<text x="197.3" y="189.6">Date:</text>
<text x="197.3" y="192">File:</text>
<text x="198.5" y="186.1">A4</text>
<text x="207.9" y="189.6">6-Jan-2012</text>
<text x="207.9" y="192">D:\变频器\tu20111110\日本变频器图纸.ddb</text>
<text x="244.3" y="189.6">Sheet</text>
<text x="244.3" y="192">Drawn By:</text>
<text x="250.9" y="189.6">of</text>
<text x="46.1" y="196.6">1</text>
<text x="113.6" y="196.6">2</text>
<text x="181.1" y="196.6">3</text>
<text x="248.6" y="196.6">4</text>
</g>
<g font-size="2.1" fill="#800000">
<text x="22.8" y="28.7">P</text>
<text x="109.6" y="28.7">+5V</text>
<text x="151.7" y="28.7">VU+</text>
<text x="130.6" y="35.7">VCC</text>
<text x="22.6" y="38.1">N</text>
<text x="206" y="38.1">SC</text>
<text x="109.6" y="45.1">V+</text>
<text x="129.8" y="42.8">G1</text>
<text x="156.9" y="46.3">VU-</text>
<text x="151.7" y="52.2">VV+</text>
<text x="109.6" y="56.9">V-</text>
<text x="130.6" y="59.3">VCC</text>
<text x="32.3" y="61.6">+5V</text>
<text x="109.6" y="61.6">VU+</text>
<text x="129.8" y="66.3">G3</text>
<text x="156.9" y="69.8">VV-</text>
<text x="109.6" y="73.3">VU-</text>
<text x="151.2" y="75.7">VW+</text>
<text x="109.6" y="78.1">VV+</text>
<text x="130.6" y="82.7">VCC</text>
<text x="109.6" y="89.8">VV-</text>
<text x="129.8" y="89.8">G5</text>
<text x="109.6" y="94.5">VW+</text>
<text x="156.6" y="93.3">VW-</text>
<text x="153.1" y="99.2">V+</text>
<text x="109.6" y="106.2">VW-</text>
<text x="130.6" y="106.2">VCC</text>
<text x="129.8" y="113.3">G2</text>
<text x="76.7" y="115.6">U</text>
<text x="157.6" y="116.8">V-</text>
<text x="76.7" y="122.7">N</text>
<text x="153.1" y="122.7">V+</text>
<text x="130.6" y="129.7">VCC</text>
<text x="76.9" y="134.4">P</text>
<text x="129.8" y="136.8">G4</text>
<text x="187.2" y="134.4">V+</text>
<text x="79" y="141.5">V</text>
<text x="157.6" y="140.3">V-</text>
<text x="187.2" y="139.1">V-</text>
<text x="79" y="148.5">N</text>
<text x="153.1" y="146.1">V+</text>
<text x="130.6" y="153.2">VCC</text>
<text x="79.2" y="160.3">P</text>
<text x="129.8" y="160.3">G6</text>
<text x="157.6" y="163.8">V-</text>
<text x="80.9" y="169.6">W</text>
<text x="81.4" y="176.7">N</text>
<text x="81.6" y="188.4">P</text>
</g>
<g font-size="2.1" fill="#000080">
<text x="29.1" y="26.9">R?</text>
<text x="80.9" y="27.5">T?</text>
<text x="90.1" y="25.2">D?</text>
<text x="29.1" y="30.6">8.2R/7W</text>
<text x="33.9" y="34.1">C?</text>
<text x="48" y="31.5">R?</text>
<text x="48" y="35.1">100K</text>
<text x="62.8" y="32">R?</text>
<text x="62.8" y="34.1">100K</text>
<text x="76.2" y="34.1">C?</text>
<text x="90.1" y="32">DIODE</text>
<text x="102" y="31.8">C?</text>
<text x="102" y="33.9">ELECTRO1</text>
<text x="149.1" y="32.3">U?</text>
<text x="163.9" y="32">R?</text>
<text x="163.9" y="34.1">15K</text>
<text x="181.8" y="35.3">U?</text>
<text x="33.9" y="36.3">CAP</text>
<text x="48" y="40.9">R?</text>
<text x="52.7" y="36.3">R?</text>
<text x="52.7" y="39.7">100K</text>
<text x="64.4" y="38.6">R?</text>
<text x="73.8" y="36.3">103</text>
<text x="90.1" y="41.7">D?</text>
<text x="135" y="39">C?</text>
<text x="135" y="41.4">CAP</text>
<text x="48" y="44.5">100K</text>
<text x="52.7" y="45.6">R?</text>
<text x="64.4" y="42.3">100K</text>
<text x="69.2" y="46.1">D?</text>
<text x="149.1" y="46.3">4504</text>
<text x="181.8" y="45.4">OPTOISO1</text>
<text x="52.7" y="49.1">100K</text>
<text x="66.8" y="48.4">DIODE</text>
<text x="90.1" y="48.4">DIODE</text>
<text x="95" y="53.2">C?</text>
<text x="109.1" y="50.6">C?</text>
<text x="109.1" y="52.7">CAP</text>
<text x="64.2" y="54.5">Q?</text>
<text x="64.2" y="56.9">K1317</text>
<text x="90.1" y="58.1">D?</text>
<text x="90.3" y="55.5">ELECTRO1</text>
<text x="149.1" y="55.7">U?</text>
<text x="163.9" y="55.5">R?</text>
<text x="163.9" y="57.6">15K</text>
<text x="181.8" y="58.8">U?</text>
<text x="90.1" y="64.9">DIODE</text>
<text x="135" y="62.5">C?</text>
<text x="135" y="64.9">CAP</text>
<text x="74.6" y="67.5">R?</text>
<text x="74.6" y="69.8">R47</text>
<text x="90.3" y="71.9">ELECTRO1</text>
<text x="95" y="69.6">C?</text>
<text x="109.1" y="67">C?</text>
<text x="109.1" y="69.1">474</text>
<text x="149.1" y="69.8">4504</text>
<text x="181.8" y="68.8">OPTOISO1</text>
<text x="90.1" y="74.5">D?</text>
<text x="52.7" y="81.1">C?</text>
<text x="52.7" y="83.2">10u/100V</text>
<text x="69.2" y="81.1">C?</text>
<text x="69.2" y="83.2">82u/35V</text>
<text x="90.1" y="81.3">DIODE</text>
<text x="109.1" y="83.4">C?</text>
<text x="149.1" y="79.2">U?</text>
<text x="163.9" y="79">R?</text>
<text x="163.9" y="81.1">15K</text>
<text x="181.8" y="82.3">U?</text>
<text x="57.1" y="86.3">D?</text>
<text x="68.9" y="86.3">D?</text>
<text x="90.3" y="88.4">ELECTRO1</text>
<text x="95" y="86">C?</text>
<text x="109.1" y="85.5">474</text>
<text x="135" y="86">C?</text>
<text x="135" y="88.4">CAP</text>
<text x="57.1" y="90.7">DIODE</text>
<text x="68.9" y="90.7">DIODE</text>
<text x="90.1" y="90.9">D?</text>
<text x="149.1" y="93.3">4504</text>
<text x="181.8" y="92.4">OPTOISO1</text>
<text x="31.5" y="98">U</text>
<text x="50.3" y="100.1">D?</text>
<text x="90.1" y="97.8">DIODE</text>
<text x="109.1" y="99.9">C?</text>
<text x="43.3" y="102.5">HFA30PB120</text>
<text x="48" y="106.7">R?</text>
<text x="90.3" y="104.8">ELECTRO1</text>
<text x="95" y="102.5">C?</text>
<text x="109.1" y="102">474</text>
<text x="149.1" y="102.7">U?</text>
<text x="163.9" y="102.5">R?</text>
<text x="163.9" y="104.6">15K</text>
<text x="38.6" y="109.7">N</text>
<text x="48" y="110.4">10R/7W</text>
<text x="135" y="109.5">C?</text>
<text x="135" y="111.9">CAP</text>
<text x="181.8" y="108.1">U?</text>
<text x="38.6" y="119.1">P</text>
<text x="52.4" y="114.5">C?</text>
<text x="52.4" y="116.8">474K</text>
<text x="83.1" y="114.5">D?</text>
<text x="83.1" y="118.9">DIODE</text>
<text x="149.1" y="116.8">4504</text>
<text x="181.8" y="118.5">OPTOISO1</text>
<text x="52.4" y="121.5">C?</text>
<text x="52.4" y="123.9">474K</text>
<text x="94.7" y="121.5">C?</text>
<text x="94.7" y="123.9">474</text>
<text x="163.9" y="125.9">R?</text>
<text x="94.7" y="128.5">C?</text>
<text x="94.7" y="130.9">474</text>
<text x="149.1" y="126.2">U?</text>
<text x="163.9" y="128">15K</text>
<text x="31.5" y="133.2">V</text>
<text x="43.3" y="137.7">HFA30PB120</text>
<text x="50.3" y="135.3">D?</text>
<text x="83.2" y="132.5">R?</text>
<text x="83.2" y="136.3">10R/7W</text>
<text x="135" y="133">C?</text>
<text x="135" y="135.3">CAP</text>
<text x="48" y="141.9">R?</text>
<text x="85.3" y="140.3">D?</text>
<text x="149.1" y="140.3">4504</text>
<text x="38.6" y="145">N</text>
<text x="48" y="145.7">10R/7W</text>
<text x="52.4" y="149.7">C?</text>
<text x="85.3" y="144.7">DIODE</text>
<text x="97.1" y="147.3">C?</text>
<text x="97.1" y="149.7">474</text>
<text x="149.1" y="149.7">U?</text>
<text x="163.9" y="149.5">R?</text>
<text x="38.6" y="154.4">P</text>
<text x="52.4" y="152">474K</text>
<text x="97.1" y="154.4">C?</text>
<text x="163.9" y="151.6">15K</text>
<text x="52.4" y="156.7">C?</text>
<text x="52.4" y="159.1">474K</text>
<text x="85.6" y="158.3">R?</text>
<text x="97.1" y="156.7">474</text>
<text x="135" y="156.5">C?</text>
<text x="135" y="158.8">CAP</text>
<text x="31.5" y="166.1">W</text>
<text x="85.6" y="162.2">10R/7W</text>
<text x="149.1" y="163.8">4504</text>
<text x="172.6" y="163.8">PM200DSA-120*3</text>
<text x="43.3" y="170.6">HFA30PB120</text>
<text x="50.3" y="168.2">D?</text>
<text x="87.7" y="168.5">D?</text>
<text x="87.7" y="172.9">DIODE</text>
<text x="38.6" y="177.9">N</text>
<text x="48" y="174.8">R?</text>
<text x="48" y="178.6">10R/7W</text>
<text x="99.5" y="175.5">C?</text>
<text x="99.5" y="177.9">474</text>
<text x="52.4" y="182.6">C?</text>
<text x="52.4" y="184.9">474K</text>
<text x="99.5" y="182.6">C?</text>
<text x="99.5" y="184.9">474</text>
<text x="38.6" y="187.3">P</text>
<text x="52.4" y="189.6">C?</text>
<text x="52.4" y="192">474K</text>
<text x="88" y="186.5">R?</text>
<text x="88" y="190.3">10R/7W</text>
<text x="264.3" y="192">李和明</text>
<text x="266.7" y="189.6">1/1</text>
</g>
</svg>
